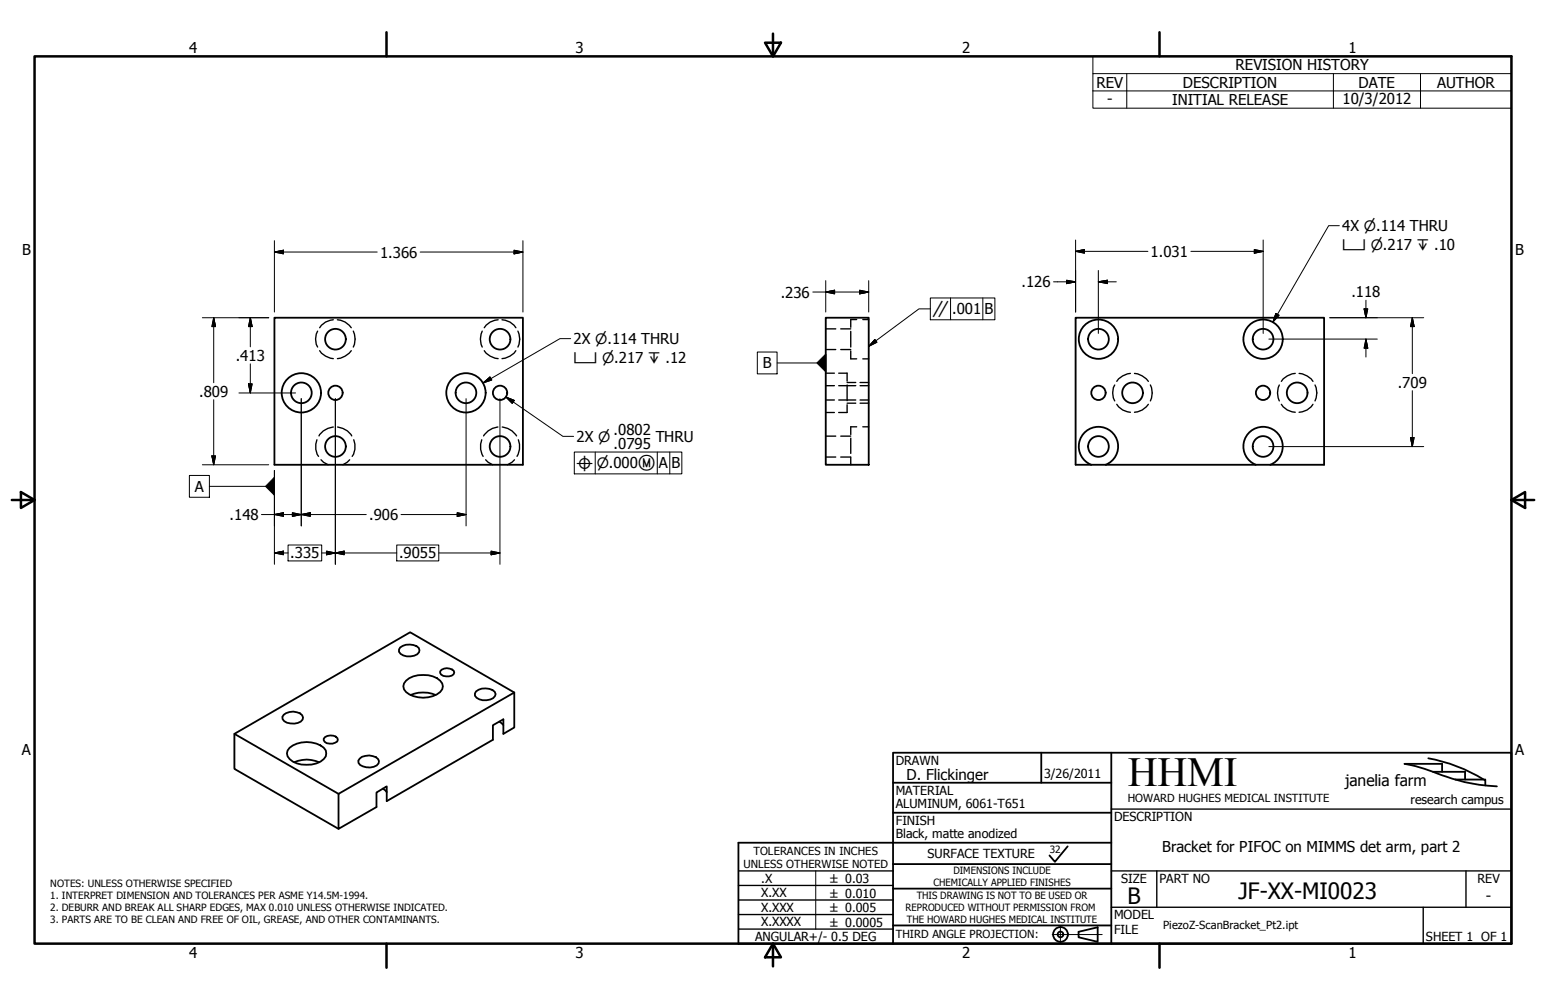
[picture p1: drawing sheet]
<svg xmlns="http://www.w3.org/2000/svg" width="432mm" height="279mm" viewBox="0 0 432 279" stroke-linecap="round" stroke-linejoin="round" font-family="sans-serif">
<!-- layer: Visible (ANSI) -->
<g fill="none" stroke="#000" stroke-width=".51">
<path d="M76.6 88.8h69.4v41.1h-69.4zM230.6 88.8h12v41.1h-12zM300.4 88.8h69.4v41.1h-69.4zM304.7 129.8a5.5 5.5 0 0 1-2.3-8.4 5.5 5.5 0 0 1 8.8 0 5.5 5.5 0 0 1-2.3 8.4M350.7 129.8a5.5 5.5 0 0 1-2.3-8.4 5.5 5.5 0 0 1 8.7 0 5.5 5.5 0 0 1-2.3 8.4M79.2 199.7a3.9 3.9 0 0 1 5.2 .1l.2 .7a2.18 2.18 0 0 1-2.4 1.7 3.2 3.2 0 0 1-3.3-1.3v-.6zM111.8 180.9a4.3 4.3 0 0 1 5.2 .1l.2 .7a2.18 2.18 0 0 1-2.5 1.7 3.2 3.2 0 0 1-3.3-1.3v-.6zM113.4 190.2a7.9 7.9 0 0 1 9.5 0 2.21 2.21 0 0 1-.9 3.8 8.1 8.1 0 0 1-8.6-.6 2.03 2.03 0 0 1 0-3.2zM114.7 194.2a9.1 9.1 0 0 1 7 0M123.3 187.1a2.79 2.79 0 0 1 3.4 .4l.2 .4a1.79 1.79 0 0 1-2.3 1.1l-.8-.2-.6-.3-.3-.9zM133 193.2a4.3 4.3 0 0 1 5.2 .1l.2 .6a2.32 2.32 0 0 1-2.5 1.7 3.2 3.2 0 0 1-3.2-1.2v-.7zM143.6 193.5l-29-16.8-49.1 28.3 29.1 16.8"/>
<path d="M65.5 205v9.8l29.1 16.8M80.9 208.9a7.9 7.9 0 0 1 9.5 0 2.33 2.33 0 0 1-.9 3.9 8.3 8.3 0 0 1-8.6-.7 2.03 2.03 0 0 1 0-3.2zM82.2 213a8.4 8.4 0 0 1 7 0M90.8 205.9a2.33 2.33 0 0 1 3.6 .8 2.33 2.33 0 0 1-3.2 .9l-.8-.8v-.4zM100.5 212a3.9 3.9 0 0 1 5.1 .1l.3 .6a2.16 2.16 0 0 1-2.5 1.7 3.5 3.5 0 0 1-3.3-1.2v-.7zM139.4 201.6l1.2 1M94.6 221.8l49-28.3v9.8l-3 1.7v-4l-2.9 1.6v4.1l-29.7 17.1v-4.1l-2.8 1.7v4.1l-10.6 6.1zM106.9 220.3l1.1 1"/>
<circle cx="93.7" cy="94.8" r="2.89"/>
<circle cx="139.7" cy="94.8" r="2.89"/>
<circle cx="306.8" cy="94.8" r="5.5"/>
<circle cx="306.8" cy="94.8" r="2.89"/>
<circle cx="352.8" cy="94.8" r="5.5"/>
<circle cx="352.8" cy="94.8" r="2.89"/>
<circle cx="84.2" cy="109.8" r="5.5"/>
<circle cx="84.2" cy="109.8" r="2.89"/>
<circle cx="93.7" cy="109.8" r="2"/>
<circle cx="130.1" cy="109.8" r="5.5"/>
<circle cx="130.1" cy="109.8" r="2.89"/>
<circle cx="139.7" cy="109.8" r="2"/>
<circle cx="306.8" cy="109.8" r="2"/>
<circle cx="316.3" cy="109.8" r="2.89"/>
<circle cx="352.8" cy="109.8" r="2"/>
<circle cx="362.3" cy="109.8" r="2.89"/>
<circle cx="93.7" cy="124.7" r="2.89"/>
<circle cx="139.7" cy="124.7" r="2.89"/>
<circle cx="306.8" cy="124.7" r="2.89"/>
<circle cx="352.8" cy="124.7" r="2.89"/>
</g>
<!-- layer: Hidden (ANSI) -->
<g fill="none" stroke="#000" stroke-width=".38">
<path d="M88.7 92.5a4.6 4.6 0 0 0 0 4.5M89.3 98a5.3 5.3 0 0 0 3.8 2.2M93.1 89.3a4.8 4.8 0 0 0-3.8 2.3M94.2 89.3a5 5 0 0 1 3.9 2.3M98.1 98a5.6 5.6 0 0 1-3.9 2.2M98.7 92.5a5.1 5.1 0 0 1 0 4.5M134.7 92.5a5.1 5.1 0 0 0 0 4.5M135.3 98a5.2 5.2 0 0 0 3.8 2.2M139.1 89.3a4.8 4.8 0 0 0-3.8 2.3M140.2 89.3a4.8 4.8 0 0 1 3.9 2.3M144.1 98a5.2 5.2 0 0 1-3.9 2.2M144.7 92.5a5.1 5.1 0 0 1 0 4.5"/>
<path d="M230.6 91.9h2.8M230.6 97.7h2.8M234.8 91.9h2.8M234.8 97.7h2.8M237.6 92.6v4.4M237.6 98v2.3h1.7M239.3 89.3h-1.7v2.1M241 89.3h1.6M93.1 119.3a5.3 5.3 0 0 0-4 2.5M94.3 119.3a5.4 5.4 0 0 1 3.9 2.5M139.1 119.3a5.3 5.3 0 0 0-4 2.5M140.3 119.3a5.3 5.3 0 0 1 4 2.5"/>
<path d="M230.6 115.3h2.4M230.6 104.3h2.4M230.6 111.8h2.4M230.6 107.8h2.4M234.3 104.3h2.3v2.2M234.3 111.8h4.7M234.3 107.8h4.7M236.6 107.6v4.4M236.6 113.1v2.2h-2.3M236.6 112.6h2.4M236.6 106.9h2.4M239.3 119.3h-1.7v2.1"/>
<path d="M240.2 112.6h2.4M240.2 106.9h2.4M240.2 111.8h2.4M240.2 107.8h2.4M241 100.3h1.6M241 119.3h1.6M311.3 107.6a4.6 4.6 0 0 0 0 4.4M311.9 113a4.8 4.8 0 0 0 3.8 2.2M315.7 104.3a5.3 5.3 0 0 0-3.8 2.3M316.9 104.3a5.6 5.6 0 0 1 3.8 2.3M320.7 113a5 5 0 0 1-3.8 2.2M321.3 107.6a5.1 5.1 0 0 1 0 4.4"/>
<path d="M357.3 107.6a5.1 5.1 0 0 0 0 4.4M357.9 113a4.8 4.8 0 0 0 3.9 2.2M361.8 104.3a5.2 5.2 0 0 0-3.9 2.3M362.8 104.3a5.2 5.2 0 0 1 3.9 2.3M366.7 113a4.8 4.8 0 0 1-3.9 2.2M367.3 107.6a5.1 5.1 0 0 1 0 4.4M88.5 122.9a5 5 0 0 0 .5 4.6M89.7 128.5l.7 .7 1.2 .7M97.7 128.5l-.7 .7-1.2 .7M98.8 122.9a5 5 0 0 1-.4 4.6M134.6 122.9a5.2 5.2 0 0 0 .3 4.6M135.6 128.5l.7 .7 1.3 .7"/>
<path d="M143.7 128.5l-.7 .7-1.3 .7M144.8 122.9a5.2 5.2 0 0 1-.4 4.6M230.6 121.9h2.8M230.6 127.7h2.8M234.8 121.9h2.8M234.8 127.7h2.8M237.6 122.4v4.3M237.6 127.8v2.1"/>
</g>
<!-- layer: Border (ANSI) -->
<g fill="none" stroke="#000" stroke-width=".7">
<path d="M9.7 15.7h412.4v248h-412.4zM107.9 9v6.7M213.7 11.9h4.4l-2.2 3.8zM215.9 9.4v6.3M323.8 9v6.7M3.3 139.7h6.4M5.8 137.5l3.9 2.2-3.9 2.2zM422.1 139.7l3.9-2.2v4.4zM422.1 139.7h6.4M107.9 263.7v6.7M215.9 263.7l2.2 3.8h-4.4zM215.9 263.7v6.3"/>
<path d="M323.8 263.7v6.7"/>
</g>
<!-- layer: Title (ANSI) -->
<g fill="none" stroke="#000" stroke-width=".51">
<path d="M249.4 218.7h61M290.8 210.3v8.4M310.4 210.3v53.4M398.9 211.9a44.8 44.8 0 0 1 15.5 5.9M400.2 215.6h9v2.2M402.8 215.6v-2.2h-10.5a63.1 63.1 0 0 1 11.8 3.6l4.9 1.5a49.3 49.3 0 0 0 9.1 1.2M406.5 217.8h8.3v1.7M249.4 227.1h61M298.2 236.5l-3.6 4.3-1.5-1.8M310.4 235.5h-104.2v28.2h215.9v-53.4h-172.7v53.4M249.4 241.4h61M249.4 258.6h61"/>
<path d="M249.4 248.3h61M301.2 260.3l5.4-1.2v4l-5.4-1.2z"/>
<circle cx="296.2" cy="261.1" r="2.06"/>
<circle cx="296.2" cy="261.1" r=".79"/>
</g>
<!-- layer: Sketch Geometry (ANSI) -->
<path d="M227.8 243.3v16.3" fill="none" stroke="#000" stroke-width=".28"/>
<!-- layer: Centerline (ANSI) -->
<path d="M296.2 258.8v4.6M293.9 261.1h13.9" fill="none" stroke="#000" stroke-width=".28"/>
<!-- layer: Title (ANSI) -->
<path d="M310.4 226.1h111.7M206.2 259.6h43.2M206.2 255.5h43.2M206.2 251.5h43.2M206.2 247.4h43.2M206.2 243.3h43.2M310.4 243.3h111.7M310.4 253.5h111.7M323.1 243.3v10.2M397.5 253.5v10.2M409.4 243.3v10.2" fill="none" stroke="#000" stroke-width=".38"/>
<!-- layer: Symbol (ANSI) -->
<g fill="none" stroke="#000" stroke-width=".28">
<path d="M305.2 20.6v-4.9h116.9v4.9M305.2 25.4h116.9M314.7 20.6v9.6M372.4 20.6v9.6M396.7 20.6v9.6M422.1 20.6h-116.9v4.8M422.1 20.6v9.6h-116.9v-4.8M374.1 63.1h-3l-15.6 26.9M159.4 94.6h-3l-21.5 12.4M211.5 98.4h5.5v6.1h-5.5zM244.3 94.9l.6 .7-2.3 1.2zM259.8 86.3h-3.1l-14.1 10.5"/>
<path d="M259.8 83.2h18.1v6.1h-18.1zM265.5 83.2v6.1M274.5 83.2v6.1M356.4 87.6l.9 .5-1.8 1.9zM134.9 107l1.9-1.7 .6 .9zM141.3 110.9l2.3 1-.5 .8zM141.3 110.9l15.9 11h3M217 101.4h11.2M52.9 132.8h5.6v6.1h-5.6zM58.5 135.9h15.7M160.4 126.3h30v6.1h-30zM166.2 126.3v6.1"/>
<path d="M183.6 126.3v6.1M187.1 126.3v6.1"/>
</g>
<!-- layer: Dimension (ANSI) -->
<g fill="none" stroke="#000" stroke-width=".28">
<path d="M76.6 70.4l2.6-.5v1zM76.6 70.4h28.7M76.6 67.2v20M117.3 70.4h28.7M143.6 69.9l2.4 .5-2.4 .5zM146 67.2v20M230.6 78.4v8.8M242.6 78.4v8.8M294.3 78.7h6.1M297.9 78.3l2.5 .4-2.5 .5zM300.4 70.2l2.5-.5v1zM300.4 67.1v20.1"/>
<path d="M300.4 70.2h20.2M306.8 78.7l2.5-.4v.9zM306.8 78.7h5M306.8 75.6v17.6M332.6 70.2h20.2M350.3 69.7l2.5 .5-2.5 .5zM352.8 67.1v26.1M56.5 88.8h18.6M59.7 88.8l.5 2.4h-1zM59.7 88.8v18.1M69.9 88.8l.5 2.4h-1zM69.9 88.8v8.1"/>
<path d="M227 81.6h15.6M230.6 81.6l2.5-.5v1zM240.1 81.1l2.5 .5-2.5 .5zM354.4 94.7h30.3M371.4 88.8h26.2M381 86.3h1l-.5 2.5zM381.5 94.7l.5 2.6h-1zM381.5 83.9v4.9M381.5 94.7v5.1M394.5 88.8l.5 2.4h-1zM394.5 88.8v15.6M59.7 111.7v18.2"/>
<path d="M66.7 109.8h15.8M69.4 107.3h1l-.5 2.5zM69.9 101.7v8.1M84.1 111.4v35.5M93.7 111.4v46.3M130.2 111.4v35.5M139.6 111.4v46.3M394.5 109.2v15.6M56.5 129.9h18.6M59.2 127.4h1l-.5 2.5zM76.6 131.4v26.3M354.4 124.8h43.2"/>
<path d="M394 122.2h1l-.5 2.6zM73 143.8h29.3M76.6 143.8l2.6-.5v1zM76.6 154.5l2.6-.5v1zM76.6 154.5h3.9M80.5 152.3h9.4v4.4h-9.4zM81.7 143.3l2.4 .5-2.4 .5zM84.1 143.8l2.6-.5v1zM89.9 154.5h20.9M91.2 154l2.5 .5-2.5 .5zM93.7 154.5l2.4-.5v1zM110.8 152.3h11.8v4.4h-11.8z"/>
<path d="M112 143.8h18.2M122.6 154.5h17M127.7 143.3l2.5 .5-2.5 .5zM137.2 154l2.4 .5-2.4 .5z"/>
</g>
<g fill="#000" stroke="#000" stroke-width=".28">
<path d="M76.6 70.4l2.6-.5zM76.6 70.4l2.6-.5v1zM143.6 70.9l2.4-.5zM143.6 69.9l2.4 .5-2.4 .5zM297.9 79.2l2.5-.5zM297.9 78.3l2.5 .4-2.5 .5zM300.4 70.2l2.5-.5zM300.4 70.2l2.5-.5v1zM306.8 78.7l2.5-.4zM306.8 78.7l2.5-.4v.9zM350.3 70.7l2.5-.5zM350.3 69.7l2.5 .5-2.5 .5z"/>
<path d="M59.7 88.8l.5 2.4zM59.7 88.8l.5 2.4h-1zM69.9 88.8l.5 2.4zM69.9 88.8l.5 2.4h-1zM230.6 81.6l2.5-.5zM230.6 81.6l2.5-.5v1zM240.1 82.1l2.5-.5zM240.1 81.1l2.5 .5-2.5 .5zM381 86.3l.5 2.5zM381 86.3h1l-.5 2.5zM381.5 94.7l.5 2.6zM381.5 94.7l.5 2.6h-1z"/>
<path d="M394.5 88.8l.5 2.4zM394.5 88.8l.5 2.4h-1zM69.4 107.3l.5 2.5zM69.4 107.3h1l-.5 2.5zM59.2 127.4l.5 2.5zM59.2 127.4h1l-.5 2.5zM394 122.2l.5 2.6zM394 122.2h1l-.5 2.6zM76.6 143.8l2.6-.5zM76.6 143.8l2.6-.5v1zM76.6 154.5l2.6-.5zM76.6 154.5l2.6-.5v1z"/>
<path d="M81.7 144.3l2.4-.5zM81.7 143.3l2.4 .5-2.4 .5zM84.1 143.8l2.6-.5zM84.1 143.8l2.6-.5v1zM91.2 155l2.5-.5zM91.2 154l2.5 .5-2.5 .5zM93.7 154.5l2.4-.5zM93.7 154.5l2.4-.5v1zM127.7 144.3l2.5-.5zM127.7 143.3l2.5 .5-2.5 .5zM137.2 155l2.4-.5zM137.2 154l2.4 .5-2.4 .5z"/>
</g>
<!-- layer: Symbol (ANSI) -->
<path d="M230.6 98.9v5zM228.2 101.4l2.4-2.5v5zM244.3 94.9l-1.7 1.9zM244.3 94.9l.6 .7-2.3 1.2zM356.4 87.6l-.9 2.4zM356.4 87.6l.9 .5-1.8 1.9zM134.9 107l1.9-1.7zM134.9 107l1.9-1.7 .6 .9zM141.3 110.9l2.3 1zM141.3 110.9l2.3 1-.5 .8zM76.6 133.3v5.1zM76.6 133.3v5.1l-2.4-2.5z" fill="#000" stroke="#000" stroke-width=".28"/>
<text font-size="11.6" x="315" y="219.7">HHMI</text>
<g font-size="6.3">
<text x="345.9" y="251.1">JF-XX-MI0023</text>
<text x="314.9" y="252.6">B</text>
</g>
<text font-size="4.4" x="375.7" y="219.5">janelia farm</text>
<g font-size="4.2">
<text x="52.8" y="14.7">4</text>
<text x="160.8" y="14.7">3</text>
<text x="268.7" y="14.7">2</text>
<text x="376.7" y="14.7">1</text>
<text x="345.1" y="19.7">REVISION HISTORY</text>
<text x="306.3" y="24.5">REV</text>
<text x="309.2" y="29.1">-</text>
<text x="327.3" y="29.3">INITIAL RELEASE</text>
<text x="330.4" y="24.5">DESCRIPTION</text>
<text x="375" y="29.1">10/3/2012</text>
<text x="379.5" y="24.5">DATE</text>
<text x="401.4" y="24.5">AUTHOR</text>
<text x="374.9" y="64.6">4X ⌀.114 THRU</text>
<text x="6.2" y="71.4">B</text>
<text x="106.2" y="71.9">1.366</text>
<text x="321.4" y="71.8">1.031</text>
<text x="423.2" y="71.4">B</text>
<text x="218.1" y="83.1">.236</text>
<text x="285.3" y="80.3">.126</text>
<text x="377.4" y="83">.118</text>
<text x="265.9" y="87.8">.001</text>
<text x="275" y="87.8">B</text>
<text x="65.8" y="100.8">.413</text>
<text x="160.2" y="96.1">2X ⌀.114 THRU</text>
<text x="213" y="102.9">B</text>
<text x="55.6" y="110.9">.809</text>
<text x="390.4" y="108.3">.709</text>
<text x="161" y="123.4">2X ⌀</text>
<text x="171.4" y="125.5">.0795</text>
<text x="171.4" y="121.5">.0802</text>
<text x="183.1" y="123.4">THRU</text>
<text x="184" y="130.9">A</text>
<text x="187.5" y="130.9">B</text>
<text x="54.4" y="137.4">A</text>
<text x="64.1" y="145.3">.148</text>
<text x="103.1" y="145.3">.906</text>
<text x="81.1" y="156">.335</text>
<text x="111.4" y="156">.9055</text>
<text x="6.1" y="211.1">A</text>
<text x="423.2" y="211.1">A</text>
<text x="253.2" y="217.8">D. Flickinger</text>
<text x="324.6" y="238.1">Bracket for PIFOC on MIMMS det arm, part 2</text>
<text x="415" y="251.7">-</text>
<text x="52.8" y="267.7">4</text>
<text x="160.8" y="267.8">3</text>
<text x="268.7" y="267.8">2</text>
<text x="376.7" y="267.7">1</text>
</g>
<g font-size="4">
<text x="374.9" y="69.9">⌴ ⌀.217 ↧ .10</text>
<text x="260.3" y="88.5">∥</text>
<text x="160.2" y="101.5">⌴ ⌀.217 ↧ .12</text>
<text x="160.8" y="131.5">⌖</text>
<text x="166.7" y="130.9">⌀.000Ⓜ</text>
</g>
<g font-size="3.5">
<text x="250.2" y="213.6">DRAWN</text>
<text x="250.2" y="222">MATERIAL</text>
<text x="291.6" y="217.4">3/26/2011</text>
<text x="250.2" y="225.7">ALUMINUM, 6061-T651</text>
<text x="394" y="224.5">research campus</text>
<text x="250.2" y="230.4">FINISH</text>
<text x="311.1" y="229.4">DESCRIPTION</text>
<text x="250.2" y="234.1">Black, matte anodized</text>
<text x="259.1" y="239.7">SURFACE TEXTURE</text>
<text x="212.6" y="246.6">.X</text>
<text x="212.6" y="250.7">X.XX</text>
<text x="313.2" y="246.7">SIZE</text>
<text x="323.8" y="246.7">PART NO</text>
<text x="412.7" y="246.6">REV</text>
<text x="212.6" y="254.8">X.XXX</text>
<text x="311.1" y="256.9">MODEL</text>
<text x="210.9" y="263">ANGULAR+/- 0.5 DEG</text>
<text x="212.6" y="258.8">X.XXXX</text>
<text x="311.1" y="261">FILE</text>
<text x="398.3" y="262.8">SHEET 1 OF 1</text>
</g>
<g font-size="3.3">
<text x="231.9" y="246.7">± 0.03</text>
<text x="231.9" y="250.8">± 0.010</text>
<text x="231.9" y="254.8">± 0.005</text>
<text x="231.9" y="258.9">± 0.0005</text>
</g>
<g font-size="3.1">
<text x="315" y="224.1">HOWARD HUGHES MEDICAL INSTITUTE</text>
<text x="210.4" y="238.8">TOLERANCES IN INCHES</text>
<text x="207.6" y="242.6">UNLESS OTHERWISE NOTED</text>
<text x="250.2" y="262.2">THIRD ANGLE PROJECTION:</text>
<text x="324.9" y="259.5">PiezoZ-ScanBracket_Pt2.ipt</text>
</g>
<g font-size="2.8">
<text x="293.2" y="238.4">32</text>
<text x="266.3" y="244.3">DIMENSIONS INCLUDE</text>
<text x="14" y="247.8">NOTES: UNLESS OTHERWISE SPECIFIED</text>
<text x="14" y="251.2">1. INTERPRET DIMENSION AND TOLERANCES PER ASME Y14.5M-1994.</text>
<text x="256" y="251.1">THIS DRAWING IS NOT TO BE USED OR</text>
<text x="260.7" y="247.6">CHEMICALLY APPLIED FINISHES</text>
<text x="14" y="254.5">2. DEBURR AND BREAK ALL SHARP EDGES, MAX 0.010 UNLESS OTHERWISE INDICATED.</text>
<text x="14" y="257.9">3. PARTS ARE TO BE CLEAN AND FREE OF OIL, GREASE, AND OTHER CONTAMINANTS.</text>
<text x="252.9" y="254.4">REPRODUCED WITHOUT PERMISSION FROM</text>
<text x="253.3" y="257.8">THE HOWARD HUGHES MEDICAL INSTITUTE</text>
</g>
</svg>
